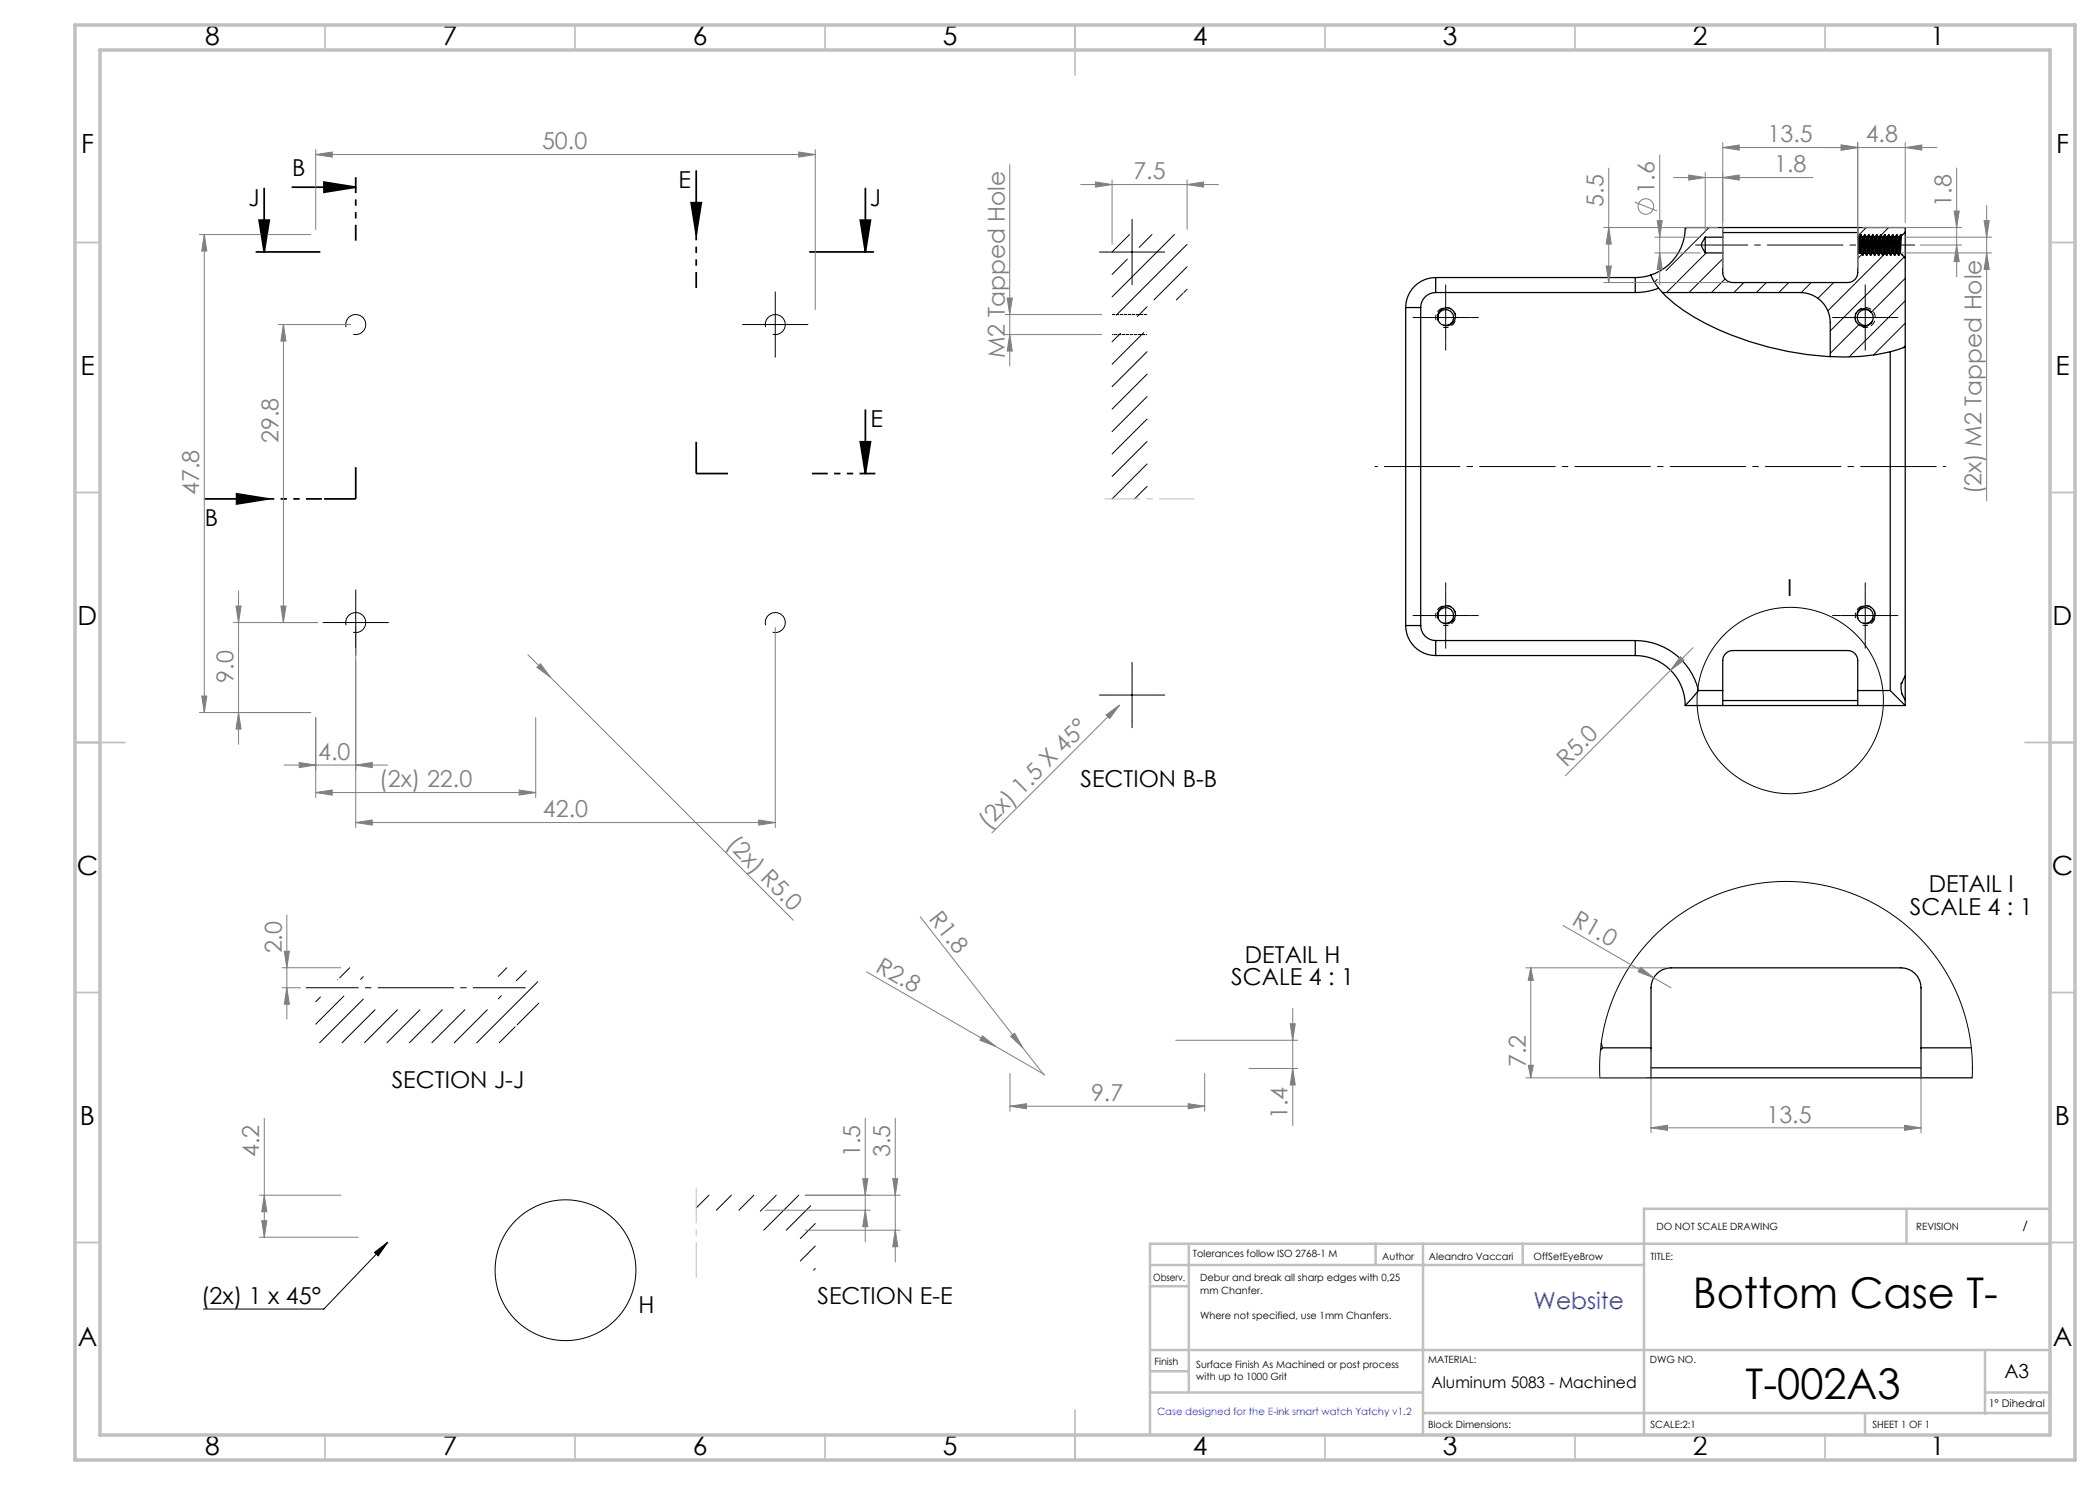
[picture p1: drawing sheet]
<svg xmlns="http://www.w3.org/2000/svg" width="420mm" height="297mm" viewBox="0 0 420 297" stroke-linecap="round" stroke-linejoin="round" font-family="sans-serif">
<g fill="none" stroke="#000" stroke-width=".2">
<path d="M155.1 59.9v10M221.4 50.4h10M225.5 51.8l-3.1 3.1M225.9 46.9l-3.5 3.5M226.4 45.4v10M230.4 46.9l-2.6 2.6M234.9 46.9l-12.5 12.5M236.6 58.6l-1.3 1.4M237.4 53.4l-6.6 6.6M237.4 57.8l-.6 .7M237.4 48.9l-14.1 14.1M289.1 58.5v10"/>
<path d="M331.4 55.9l-.5 .6M337.3 45.5l-.3 .3M341.2 50.6l-7.9 7.9M341.8 45.5l-8.6 8.6M344.5 47.3l-.1 .1M344.5 51.8l-6.7 6.7M345 55.8l-2.7 2.7M348.8 56.5l-2 2M353.3 56.5l-2 2M357.8 56.5l-2 2M362.2 56.5l-2 2M366.7 56.5l-3.1 3.2"/>
<path d="M372.4 50.9l-.9 .8M373 58.5v10M373.2 45.5l-1.7 1.7M375.9 47.3l-.1 .1M377.1 50.7l-11.5 11.5M377.7 45.5l-1.5 1.5M380.8 51.4l-14.8 14.8M381 55.7l-6.7 6.8M69.2 65.4a2 2 0 0 1 1.8-2.5 2 2 0 0 1 2.1 2.2 2 2 0 0 1-2.5 1.7M150.1 64.9h10M153.1 65.4a2 2 0 0 1 1.8-2.5 2 2 0 0 1 2.1 2.2 2 2 0 0 1-2.5 1.7M222.4 66.9h.2"/>
<path d="M222.4 62.9h.6M222.8 66.9h.6M223.2 62.9h.6M223.6 66.9h.6M224 62.9h.6M224.1 66.7l-1.7 1.7M224.4 66.9h.6M224.8 62.9h.6M225.2 66.9h.6M225.6 62.9h.6M226 66.9h.6M226.4 62.9h.6"/>
<path d="M226.8 66.9h.6M227.2 62.9h.6M227.6 66.9h.6M227.8 63l-.3 .3M228 62.9h.6M228.3 66.9l-5.9 5.9M228.4 66.9h.6M228.8 66.5l-.4 .3M228.8 62.9h.6M229.2 66.9h.2M229.4 61.4l-1.5 1.5M229.4 70.3l-7 7"/>
<path d="M229.4 74.8l-7 7M229.4 79.3l-7 7M284.1 63.5h10M368 63.5h10M371.8 64.9l-5.8 5.8M381 60.2l-11.2 11.2M381 64.7l-6.3 6.3M381 69.1l-.4 .5M229.4 83.8l-7 7M229.4 88.3l-7 7M229.4 92.8l-7 7M229.4 97.3l-2.5 2.5"/>
<path d="M71.1 119.5v10M289.1 118.1v10M373 118.1v10M66.1 124.5h10M69.2 125a2 2 0 0 1 1.8-2.5 2 2 0 0 1 2.1 2.2 2 2 0 0 1-2.5 1.7M153.1 125a2 2 0 0 1 1.8-2.5 2 2 0 0 1 2.1 2.2 2 2 0 0 1-2.5 1.7M221.4 139h10M226.4 134v10M284.1 123.1h10M368 123.1h10M64.1 199.4l-1 .9M67.6 195.9h-.1"/>
<path d="M68.8 199.2l-5.7 5.6M69.9 193.5l-2 2.1M72.6 195.3l-.5 .6M72.6 199.8l-8.7 8.7M100.3 199.1l-.7 .7M101.4 193.5l-1.8 1.8M105.3 194.2l-2 1.9M107.6 196.3l-12.2 12.2M75 201.9l-6.6 6.6M79.5 201.9l-6.6 6.6M84 201.9l-6.6 6.6M88.5 201.9l-6.6 6.6"/>
<path d="M93 201.9l-6.6 6.6M97.5 201.9l-6.6 6.6M103 205.4l-3.2 3.1M107.8 200.6l-4.4 4.4M320 215.6v-3.8l.4-3.9 .7-3.5 1.1-3.8 1.5-3.3 1.9-3.5 2.2-3.2 2.4-2.7 2.8-2.7 2.9-2.3 3.1-1.9 3.6-1.7 3.4-1.3 3.8-1 3.6-.5 3.9-.2 3.6 .2 3.9 .6 3.6 .9 3.6 1.4 3.3 1.6 3.3 2 2.9 2.3 2.8 2.7 2.4 2.8 2.2 3.2 1.8 3.2 1.5 3.6 1.1 3.5 .8 3.8 .3 3.8v3.7M141.8 239l-2.6 2.6M146.3 239l-3 3M150.8 239l-3 3M155.3 239l-3.2 3.2M159.7 239l-7 7M74.9 250.5l2.6-2.1-1.9 2.8zM77.5 248.4l-12.7 13.4h-24.1"/>
<path d="M162.1 241.1l-4.9 4.9M163.1 244.7l-3 3M163.1 249.2l-3 3M163.1 253.7l-.4 .3"/>
<circle cx="358" cy="140.1" r="18.6"/>
<circle cx="113.1" cy="254" r="14.1"/>
</g>
<g fill="none" stroke="#000" stroke-width=".25">
<path d="M287.1 58.5a3 3 0 0 0-3 3M287.1 55.5a6 6 0 0 0-6 6M287.1 55.5v3M287.1 58.5h39.9M287.1 55.5h39.9M327 55.5v3M330.1 55l-1.5 .4-1.6 .1M330.1 55l.7 1.4 .9 1.2M331.7 57.6a13 13 0 0 1-4.7 .9M331.7 57.6a32.8 32.8 0 0 0 11.9 8.3 62 62 0 0 0 28.6 5.4l3-.4 2.8-.5M332.5 58.5h27.5a6 6 0 0 1 6 6v6.8M341 47.4l-.7 1.5 .7 1.7"/>
<path d="M341 47.4v3.2M341 50.6h3.5M341 47.4h3.5M344.5 50.6v3.9a2 2 0 0 0 2 2h23a2 2 0 0 0 2-2v-3.9h.7l.3 .4M344.5 47.4v3.2M344.5 45.5v1.9M344.5 46.5h27M371.5 50.2v.3M371.5 47.4v2.6M371.5 45.5v1.9M371.8 47.5l-.2 2.6M372.1 47.1l-.3 3.5"/>
<path d="M372.2 47l-.3 3.6M372.2 47l-.3 .4h-.4M372.2 47l.3 .4M372.2 50.6h.1M372.5 47.4l-.4 3.2M372.5 51l.3-.4h.2l.3 .4 .3-.4h.2l.3 .4M372.6 47.4l-.3 3.2M372.9 47.1l-.4 3.9M373 47l-.4 3.9M373 47l.3 .4M373 47l-.3 .4h-.2M373 50.6h.1"/>
<path d="M373.2 47.4l-.3 3.2M373.4 47.5l-.3 3.1M373.7 47.1l-.4 3.9M373.8 47l-.4 3.9M373.8 47l-.3 .4h-.2M373.8 47l.3 .4h.2l.3-.4M373.8 50.6h.1M374 47.4l-.3 3.2M374.1 51l.3-.4h.2l.3 .4M374.2 47.5l-.3 3.1M374.5 47.1l-.4 3.9M374.6 47l-.4 3.9"/>
<path d="M374.6 47l.3 .4M374.6 50.6h.1M374.8 47.4l-.3 3.2M374.9 51l.3-.4h.2l.3 .4M375 47.5l-.3 3.1M375.3 47.1l-.4 3.9M375.4 47l-.4 3.9M375.4 47l-.3 .4h-.2M375.4 47l.3 .4M375.4 50.6h.1M375.6 47.4l-.4 3.2M375.7 51l.3-.4h.2l.3 .4 .3-.4h.2l.3 .4"/>
<path d="M375.8 47.4l-.3 3.2M376.1 47.1l-.4 3.9M376.2 47l-.4 3.9M376.2 47l.3 .4M376.2 47l-.3 .4h-.2M376.2 50.6h.1M376.4 47.4l-.4 3.2M376.6 47.5l-.3 3.1M376.9 47.1l-.4 3.9M377 47l-.4 3.9M377 47l.3 .4h.2M377 47l-.3 .4h-.2"/>
<path d="M377 50.6h.1M377.2 47.4l-.3 3.2M377.3 51l.3-.4h.2l.3 .4M377.4 47.4l-.3 3.2M377.7 47.1l-.4 3.9M377.8 47l-.4 3.9M377.8 47l-.3 .4M377.8 47l.3 .4M377.8 50.6h.1M378 47.4l-.4 3.2M378.1 51l.3-.4h.2l.3 .4M378.2 47.4l-.3 3.2"/>
<path d="M378.5 47.1l-.4 3.9M378.6 47l-.4 3.9M378.6 47l-.3 .4h-.2M378.6 47l.3 .4M378.6 50.6h.1M378.8 47.4l-.4 3.2M378.9 47.4h.2M379 47.4l-.3 3.1M379.3 47.1l-.4 3.9M379.4 47l-.4 3.9M379.4 47l-.3 .4M379.4 47l.3 .4"/>
<path d="M379.6 47.4l-.3 3.2M379.8 47.5l-.4 3.1M380 50.6l-.2 .4-.4-.4h-.2l-.3 .4M380 50.6l.5 .4M380.1 47.1l-.4 3.9M380.2 47l-.4 3.9M380.2 47l-.3 .4h-.2M380.2 47l.1 .2M380.3 47.2l-.2 3.4M380.5 51h.1M380.5 51l.5 .6M381 46.4v5.2"/>
<path d="M381 46.4v-.9h-44a10 10 0 0 1-6.9 9.5M381 51.6v83.6M381 46.4l-.7 .8M281.1 61.5h3M281.1 61.5v63.6M284.1 61.5v63.6M287.5 63.5a1.59 1.59 0 0 1 1.7-1.6 1.59 1.59 0 0 1 1.5 1.8 1.59 1.59 0 0 1-1.9 1.3M287.6 63.5l.1 .6M374.2 62.5a1.6 1.6 0 0 0-2.2-.2 1.6 1.6 0 0 0-.1 2.3 1.6 1.6 0 0 0 2.2 .1M374.5 64.2l-.4 .5M378 70.4v67.7M381 69.4l-3 1"/>
<path d="M281.1 125.1a6 6 0 0 0 6 6M281.1 125.1h3M284.1 125.1a3 3 0 0 0 3 3M287.1 128.1v3M287.1 128.1h39.9M287.1 131.1h39.9M287.5 123.1a1.59 1.59 0 0 1 1.7-1.6 1.59 1.59 0 0 1 1.5 1.8 1.59 1.59 0 0 1-1.9 1.3M287.6 123.1l.1 .6M327 128.1a13 13 0 0 1 12.7 10M327 131.1a10 10 0 0 1 10 10M327 128.1v3M339.7 138.1l-2.7 3"/>
<path d="M339.7 138.1h4.8M371.4 123.1a1.59 1.59 0 0 1 1.7-1.6 1.59 1.59 0 0 1 1.5 1.8 1.59 1.59 0 0 1-1.9 1.3M371.5 123.1l.1 .6M371.5 138.1h6.5M378 138.1l3 3M381 135.2l-.7 1.4a4.2 4.2 0 0 0 .7 3.4M381 135.2v4.8M337 141.1h44M344.5 141.1v-9a2 2 0 0 1 2-2h23a2 2 0 0 1 2 2v9M344.5 140.1h27M381 140v1.1M320 215.6h74.4"/>
<path d="M320.2 208.7l.3 .9M320.5 209.6h9.7M320.5 209.6l-.4 .5M330.2 215.6v-18a4 4 0 0 1 4-4h46a4 4 0 0 1 4 4v18M330.2 213.6h54M384.2 209.6h10.1"/>
<circle cx="289.3" cy="63.3" r="1.79"/>
<circle cx="372.8" cy="63.5" r="1.79"/>
<circle cx="289.3" cy="122.9" r="1.79"/>
<circle cx="373.2" cy="122.9" r="1.79"/>
</g>
<g fill="none" stroke="#808080" stroke-width=".2">
<path d="M63.1 30.9l3.3-.5v1zM63.1 29.9v16M63.1 30.9h100M159.8 30.4l3.3 .5-3.3 .5zM163.1 29.9v32M201.9 32.9v40.4M216.1 36.9h27.7M219.1 36.4l3.3 .5-3.3 .5zM222.4 35.9v13M237.4 36.9l3.3-.5v1zM237.4 35.9v10M321.7 33.6v22.9"/>
<path d="M331.9 31v25.9M334.7 35.5h27.9M337.7 35l3.3 .5-3.3 .5zM341 34.5v11.9M344.5 29.5l3.3-.5v1zM344.5 35.5l3.3-.5v1zM344.5 29.5h42.9M344.5 28.5v25M368.2 29l3.3 .5-3.3 .5zM371.5 28.5v25M381 29.5l3.3-.5v1zM381 28.5v16"/>
<path d="M391.3 33.6v21.8M39.9 46.9h22.2M40.9 46.9l.5 3.3h-1zM40.9 46.9v95.6M201.4 59.6h1.1l-.6 3.3zM320.7 45.5h22.8M320.7 56.5h24.8M321.2 53.2h1.1l-.6 3.3zM321.7 45.5l.6 3.3h-1.1zM326.9 40.4l4.5 1.8M330.9 47.4h9.1M330.9 50.6h9.1"/>
<path d="M331.4 44.1h1.1l-.6 3.3zM331.9 50.6l.6 3.3h-1.1zM372.5 45.5h19.8M380.4 50.6h17.9M380.9 47.4h17.4M384 49h8.3M390.8 42.2h1l-.5 3.3zM391.3 49l.5 3.3h-1zM396.8 44.1h1l-.5 3.3zM397.3 50.6l.5 3.3h-1zM397.3 41.1v59.1M55.7 64.9h14.4"/>
<path d="M56.7 64.9l.5 3.3h-1zM56.7 64.9v59.6M200.9 62.9h19.5M200.9 66.9h19.5M201.9 66.9l.6 3.3h-1.1zM47.7 118.2v30.7M40.4 139.2h1l-.5 3.3zM46.7 124.5h16.8M47.2 121.2h1l-.5 3.3zM56.2 121.2h1l-.5 3.3zM71.1 125.5v40M105.6 130.9l4.5 4.5"/>
<path d="M107.4 133.5l.7-.8 2 2.7zM110.1 135.4l48.6 48.6M155.1 125.5v40M334.1 134l-21 21.2M336.1 131.3l.7 .8-2.7 1.9zM338.6 129.5l-4.5 4.5M39.9 142.5h22.2M47.7 142.5l.5 3.3h-1zM56.8 153h20.7M59.8 152.5l3.3 .5-3.3 .5zM63.1 158.5l3.3-.5v1zM63.1 143.5v16"/>
<path d="M63.1 158.5h44M71.1 153l3.3-.5v1zM103.8 158l3.3 .5-3.3 .5zM107.1 143.5v16M221.2 143l2.7-2-2 2.7zM223.9 141l-25.6 25.6M71.1 164.5l3.3-.5v1zM71.1 164.5h84M151.8 164l3.3 .5-3.3 .5zM56.4 197.5h3.8M56.4 193.5h11.8M56.9 190.2h1l-.5 3.3z"/>
<path d="M57.4 197.5l.5 3.4h-1zM57.4 182.9v21M173.3 194.4l35.5 20.5M184 183.3l24.9 31.8M305.2 193.6h28M306.2 193.6l.5 2.5h-1.1zM306.2 193.6v22M312.6 185.1l21.6 12.5M328.1 193.5l2.6 2.1-3.1-1.2zM196.5 207.2l2.6 2.1-3.1-1.3zM202 214.7v7.5M202.1 207.3l.8-.7 1.6 2.9z"/>
<path d="M235.2 208.1h24.3M240.9 214.7v7.5M249.8 213.7h9.7M258 204.8h1.1l-.6 3.3zM258.5 213.7l.6 3.3h-1.1zM258.5 201.7v23.4M305.2 215.6h24M305.6 213.1h1.1l-.5 2.5zM330.2 210.6v16M384.2 210.6v16M51.9 239h16.3M52.9 239l.5 3.3h-1z"/>
<path d="M52.9 223.6v23.8M161.1 239h19M172.5 235.7h1.1l-.5 3.3zM173.1 223.6v24.8M178.5 235.7h1.1l-.5 3.3zM179.1 223.6v28.8M202 221.2l3.3-.5v1.1zM202 221.2h38.9M237.6 220.7l3.3 .5-3.3 .6zM330.2 225.6l3.3-.5v1zM330.2 225.6h54M380.9 225.1l3.3 .5-3.3 .5z"/>
<path d="M51.9 247.4h19.7M52.4 244.1h1l-.5 3.3zM153.1 242h21M161.1 246h19M173.1 242l.5 3.3h-1.1zM179.1 246l.5 3.3h-1.1z"/>
<circle cx="329.2" cy="41.3" r="1.56"/>
</g>
<g fill="none" stroke="#000" stroke-width=".35">
<path d="M52.8 37.7v12.7M58.4 37.4h12.7M64.8 36.4l6.3 1-6.3 1.1zM139.2 34.2v12.7M173.1 37.7v12.7M51.2 50.4h12.8M51.8 44h2.1l-1.1 6.4zM138.2 40.5h2.1l-1.1 6.4zM162 50.4h12.7M172.1 44h2l-1 6.4zM41 99.8h12.7M47.3 98.8l6.4 1-6.4 1z"/>
<path d="M172.1 88.4h2l-1 6.3zM173.1 82v12.7"/>
</g>
<path d="M288.6 65.4a2 2 0 0 0 2.5-1.7 2 2 0 0 0-2.1-2.2 2 2 0 0 0-1.8 2.5M372.5 65.4a2 2 0 0 0 2.5-1.7 2 2 0 0 0-2.1-2.2 2 2 0 0 0-1.8 2.5M288.6 125a2 2 0 0 0 2.5-1.7 2 2 0 0 0-2.1-2.2 2 2 0 0 0-1.8 2.5M372.5 125a2 2 0 0 0 2.5-1.7 2 2 0 0 0-2.1-2.2 2 2 0 0 0-1.8 2.5" fill="none" stroke="#000" stroke-width=".2" stroke-dasharray="1.3 .6" stroke-dashoffset=".2" stroke-linecap="butt"/>
<path d="M339 49h44M61.2 197.5h43.9" fill="none" stroke="#000" stroke-width=".2" stroke-dasharray="15.2 1.3 1.3 1.3" stroke-dashoffset="4.7" stroke-linecap="butt"/>
<path d="M389.2 93.3h-114.3" fill="none" stroke="#000" stroke-width=".2" stroke-dasharray="15.2 1.3 1.3 1.3" stroke-dashoffset="-1.9" stroke-linecap="butt"/>
<path d="M71.1 35.4v12.7M139.2 44.9v12.7M51.7 99.8h12.7M175.1 94.7h-12.7" fill="none" stroke="#000" stroke-width=".35" stroke-dasharray="6.3 1.3 1.3 1.3 1.3 1.3" stroke-dashoffset="3.2" stroke-linecap="butt"/>
<path d="M64.8 99.8h6.3M71.1 93.4v6.4M139.2 88.4v6.3M145.6 94.7h-6.4" fill="none" stroke="#000" stroke-width=".35" stroke-dasharray="6.3 1.3 1.3 1.3 1.3 1.3" stroke-linecap="butt"/>
<path d="M220.9 99.8h18M139.2 237.5v18" fill="none" stroke="#c0c0c0" stroke-width=".2" stroke-dasharray="15.2 1.3 1.3 1.3" stroke-dashoffset="8.1" stroke-linecap="butt"/>
<g fill="none" stroke="#000" stroke-width=".2" stroke-dasharray="15.2 1.3 1.3 1.3" stroke-linecap="butt">
<path d="M155.1 59.9v-1.6M221.4 50.4h-1.6M226.4 45.4v-1.6M226.4 55.4v1.6M231.4 50.4h1.6M289.1 58.5v-1.6M373 58.5v-1.6M150.1 64.9h-1.6M155.1 69.9v1.6M160.1 64.9h1.6M284.1 63.5h-1.6M289.1 68.5v1.6"/>
<path d="M294.1 63.5h1.6M368 63.5h-1.6M373 68.5v1.6M378 63.5h1.6M71.1 119.5v-1.6M289.1 118.1v-1.6M373 118.1v-1.6M66.1 124.5h-1.6M71.1 129.5v1.6M76.1 124.5h1.6M221.4 139h-1.6M226.4 134v-1.6"/>
<path d="M231.4 139h1.6M284.1 123.1h-1.6M289.1 128.1v1.6M294.1 123.1h1.6M368 123.1h-1.6M373 128.1v1.6M378 123.1h1.6M226.4 144v1.6"/>
</g>
<g fill="none" stroke="#c0c0c0" stroke-width=".35">
<path d="M65 5v5M115 5v5M165 5v5M215 5v10M265 5v5M315 5v5M365 5v5M15 48.5h5M410 48.5h5M15 98.5h5M410 98.5h5M15 148.5h10"/>
<path d="M405 148.5h10M15 198.5h5M410 198.5h5M15 248.5h5M410 248.5h5M65 287v5M115 287v5M165 287v5M215 282v10M265 287v5M315 287v5M365 287v5"/>
</g>
<g fill="none" stroke="#c0c0c0" stroke-width=".5">
<path d="M230 257.3h7.8M230 253h98.8M237.8 248.8v29.7M275.1 248.8v4.2M284.6 248.8v38.2M304.5 248.8v4.2M381.3 241.8v7M410 248.8h-180v38.2M410 241.8h-81.2v45.2M230 278.5h54.6M230 274.3h7.8M230 270h180"/>
<path d="M397 278.5h13M397 270v12.8M284.6 282.6h125.4M373 282.8v4.2"/>
</g>
<path d="M15 5h400v287h-400zM20 10h390v277h-390z" fill="none" stroke="#c0c0c0" stroke-width=".7"/>
<g fill="#000">
<path d="M74.9 250.5l2.6-2.1-1.9 2.8z"/>
<path d="M64.8 36.4l6.3 1-6.3 1.1zM47.3 98.8l6.4 1-6.4 1z"/>
<path d="M172.1 88.4h2l-1 6.3zM138.2 40.5h2.1l-1.1 6.4zM172.1 44h2l-1 6.4zM51.8 44h2.1l-1.1 6.4z"/>
</g>
<g fill="#808080">
<path d="M202.1 207.3l.8-.7 1.6 2.9z"/>
<path d="M196.5 207.2l2.6 2.1-3.1-1.3z"/>
<path d="M328.1 193.5l2.6 2.1-3.1-1.2z"/>
<path d="M107.4 133.5l.7-.8 2 2.7z"/>
<path d="M336.1 131.3l.7 .8-2.7 1.9z"/>
<path d="M221.2 143l2.7-2-2 2.7z"/>
<path d="M103.8 158l3.3 .5-3.3 .5zM63.1 158.5l3.3-.5v1z"/>
<path d="M330.2 225.6l3.3-.5v1zM380.9 225.1l3.3 .5-3.3 .5z"/>
<path d="M63.1 30.9l3.3-.5v1zM159.8 30.4l3.3 .5-3.3 .5z"/>
<path d="M202 221.2l3.3-.5v1.1zM237.6 220.7l3.3 .5-3.3 .6z"/>
<path d="M71.1 153l3.3-.5v1zM59.8 152.5l3.3 .5-3.3 .5z"/>
<path d="M306.2 193.6l.5 2.5h-1.1zM305.6 213.1h1.1l-.5 2.5z"/>
<path d="M40.9 46.9l.5 3.3h-1zM40.4 139.2h1l-.5 3.3zM47.2 121.2h1l-.5 3.3zM47.7 142.5l.5 3.3h-1z"/>
<path d="M56.7 64.9l.5 3.3h-1zM56.2 121.2h1l-.5 3.3zM258 204.8h1.1l-.6 3.3zM258.5 213.7l.6 3.3h-1.1z"/>
<path d="M71.1 164.5l3.3-.5v1zM151.8 164l3.3 .5-3.3 .5z"/>
<path d="M368.2 29l3.3 .5-3.3 .5zM381 29.5l3.3-.5v1z"/>
<path d="M344.5 29.5l3.3-.5v1zM368.2 29l3.3 .5-3.3 .5z"/>
<path d="M391.3 49l.5 3.3h-1zM390.8 42.2h1l-.5 3.3z"/>
<path d="M331.4 44.1h1.1l-.6 3.3zM331.9 50.6l.6 3.3h-1.1z"/>
<path d="M321.7 45.5l.6 3.3h-1.1zM321.2 53.2h1.1l-.6 3.3z"/>
<path d="M396.8 44.1h1l-.5 3.3zM397.3 50.6l.5 3.3h-1z"/>
<path d="M337.7 35l3.3 .5-3.3 .5zM344.5 35.5l3.3-.5v1z"/>
<path d="M179.1 246l.5 3.3h-1.1zM178.5 235.7h1.1l-.5 3.3z"/>
<path d="M172.5 235.7h1.1l-.5 3.3zM173.1 242l.5 3.3h-1.1zM52.9 239l.5 3.3h-1zM52.4 244.1h1l-.5 3.3z"/>
<path d="M219.1 36.4l3.3 .5-3.3 .5zM237.4 36.9l3.3-.5v1z"/>
<path d="M57.4 197.5l.5 3.4h-1zM56.9 190.2h1l-.5 3.3z"/>
<path d="M201.4 59.6h1.1l-.6 3.3zM201.9 66.9l.6 3.3h-1.1z"/>
</g>
<g font-size="8.5">
<text x="338.6" y="261.5">Bottom Case T-</text>
<text x="349.1" y="279.7">T-002A3</text>
</g>
<g font-size="5.3">
<text x="41" y="8.9">8</text>
<text x="88.5" y="8.9">7</text>
<text x="138.5" y="8.9">6</text>
<text x="188.5" y="8.9">5</text>
<text x="238.5" y="8.9">4</text>
<text x="288.5" y="8.9">3</text>
<text x="338.5" y="8.9">2</text>
<text x="386" y="8.9">1</text>
<text x="16.2" y="30.7">F</text>
<text x="411.2" y="30.7">F</text>
<text x="16.1" y="74.9">E</text>
<text x="411.1" y="74.9">E</text>
<text x="15.5" y="124.9">D</text>
<text x="410.5" y="124.9">D</text>
<text x="15.4" y="174.9">C</text>
<text x="410.4" y="174.9">C</text>
<text x="16" y="224.9">B</text>
<text x="411" y="224.9">B</text>
<text x="15.5" y="269.2">A</text>
<text x="410.5" y="269.2">A</text>
<text x="41" y="290.9">8</text>
<text x="88.5" y="290.9">7</text>
<text x="138.5" y="290.9">6</text>
<text x="188.5" y="290.9">5</text>
<text x="238.5" y="290.9">4</text>
<text x="288.5" y="290.9">3</text>
<text x="338.5" y="290.9">2</text>
<text x="386" y="290.9">1</text>
</g>
<g font-size="4.7" fill="#808080">
<text x="108.4" y="29.9">50.0</text>
<text x="353.5" y="28.5">13.5</text>
<text x="373.1" y="28.5">4.8</text>
<text x="226.7" y="35.9">7.5</text>
<text x="354.8" y="34.5">1.8</text>
<text x="320.7" y="41.4" transform="rotate(-90 320.7 41.4)">5.5</text>
<text x="330.9" y="38.7" transform="rotate(-90 330.9 38.7)">1.6</text>
<text x="390.3" y="41.4" transform="rotate(-90 390.3 41.4)">1.8</text>
<text x="200.9" y="71.6" transform="rotate(-90 200.9 71.6)">M2 Tapped Hole</text>
<text x="55.7" y="88.6" transform="rotate(-90 55.7 88.6)">29.8</text>
<text x="39.8" y="99" transform="rotate(-90 39.8 99)">47.8</text>
<text x="396.3" y="98.9" transform="rotate(-90 396.3 98.9)">(2x) M2 Tapped Hole</text>
<text x="46.7" y="136.6" transform="rotate(-90 46.7 136.6)">9.0</text>
<text x="63.7" y="152">4.0</text>
<text x="313.3" y="153.5" transform="rotate(-45 313.3 153.5)">R5.0</text>
<text x="75.8" y="157.5">(2x) 22.0</text>
<text x="108.6" y="163.5">42.0</text>
<text x="197.6" y="165.9" transform="rotate(-45 197.6 165.9)">(2x) 1.5 X 45°</text>
<text x="145.1" y="169.1" transform="rotate(45 145.1 169.1)">(2x) R5.0</text>
<text x="185.6" y="183.7" transform="rotate(52 185.6 183.7)">R1.8</text>
<text x="314.2" y="184.9" transform="rotate(30 314.2 184.9)">R1.0</text>
<text x="56.4" y="190.7" transform="rotate(-90 56.4 190.7)">2.0</text>
<text x="174.9" y="194.1" transform="rotate(30 174.9 194.1)">R2.8</text>
<text x="305.1" y="213.4" transform="rotate(-90 305.1 213.4)">7.2</text>
<text x="218.2" y="220.2">9.7</text>
<text x="257.5" y="223.8" transform="rotate(-90 257.5 223.8)">1.4</text>
<text x="353.3" y="224.6">13.5</text>
<text x="51.8" y="231.4" transform="rotate(-90 51.8 231.4)">4.2</text>
<text x="172" y="231.4" transform="rotate(-90 172 231.4)">1.5</text>
<text x="178" y="231.4" transform="rotate(-90 178 231.4)">3.5</text>
</g>
<g font-size="4.7">
<text x="58.4" y="35.3">B</text>
<text x="49.7" y="41.2">J</text>
<text x="135.7" y="37.7">E</text>
<text x="174" y="41.2">J</text>
<text x="174.1" y="85.5">E</text>
<text x="41" y="105.1">B</text>
<text x="357.4" y="119.1">I</text>
<text x="216.1" y="157.3">SECTION B-B</text>
<text x="385.8" y="178.4">DETAIL I</text>
<text x="382" y="182.9">SCALE 4 : 1</text>
<text x="246.3" y="197.1">SCALE 4 : 1</text>
<text x="249" y="192.6">DETAIL H</text>
<text x="78.3" y="217.6">SECTION J-J</text>
<text x="40.2" y="260.8">(2x) 1 x 45°</text>
<text x="127.7" y="262.7">H</text>
<text x="163.5" y="260.8">SECTION E-E</text>
</g>
<text font-size="4.7" fill="#00f" x="306.7" y="261.8">Website</text>
<text font-size="3.9" x="400.9" y="275.5">A3</text>
<text font-size="3.2" x="286.3" y="277.5">Aluminum 5083 - Machined</text>
<text font-size="2.5" x="404.5" y="245.9">/</text>
<text font-size="2.1" x="397.7" y="281.4">1° Dihedral</text>
<g font-size="2">
<text x="331.3" y="246">DO NOT SCALE DRAWING</text>
<text x="383.3" y="246">REVISION</text>
<text x="238.6" y="251.5">Tolerances follow ISO 2768-1 M</text>
<text x="276.5" y="251.9">Author</text>
<text x="285.8" y="251.9">Aleandro Vaccari</text>
<text x="306.7" y="251.9">OffSetEyeBrow</text>
<text x="330.1" y="251.9">TITLE:</text>
<text x="230.6" y="256.1">Observ.</text>
<text x="240.1" y="256.3">Debur and break all sharp edges with 0,25</text>
<text x="240.1" y="258.8">mm Chanfer.</text>
<text x="240.1" y="263.8">Where not specified, use 1mm Chanfers.</text>
<text x="230.9" y="273">Finish</text>
<text x="239.3" y="273.5">Surface Finish As Machined or post process</text>
<text x="285.6" y="272.5">MATERIAL:</text>
<text x="330" y="272.5">DWG NO.</text>
<text x="239.3" y="276">with up to 1000 Grit</text>
<text x="285.6" y="285.5">Block Dimensions:</text>
<text x="330.1" y="285.6">SCALE:2:1</text>
<text x="374.5" y="285.6">SHEET 1 OF 1</text>
</g>
<text font-size="2" fill="#00f" x="231.4" y="283">Case designed for the E-ink smart watch Yatchy v1.2</text>
</svg>
